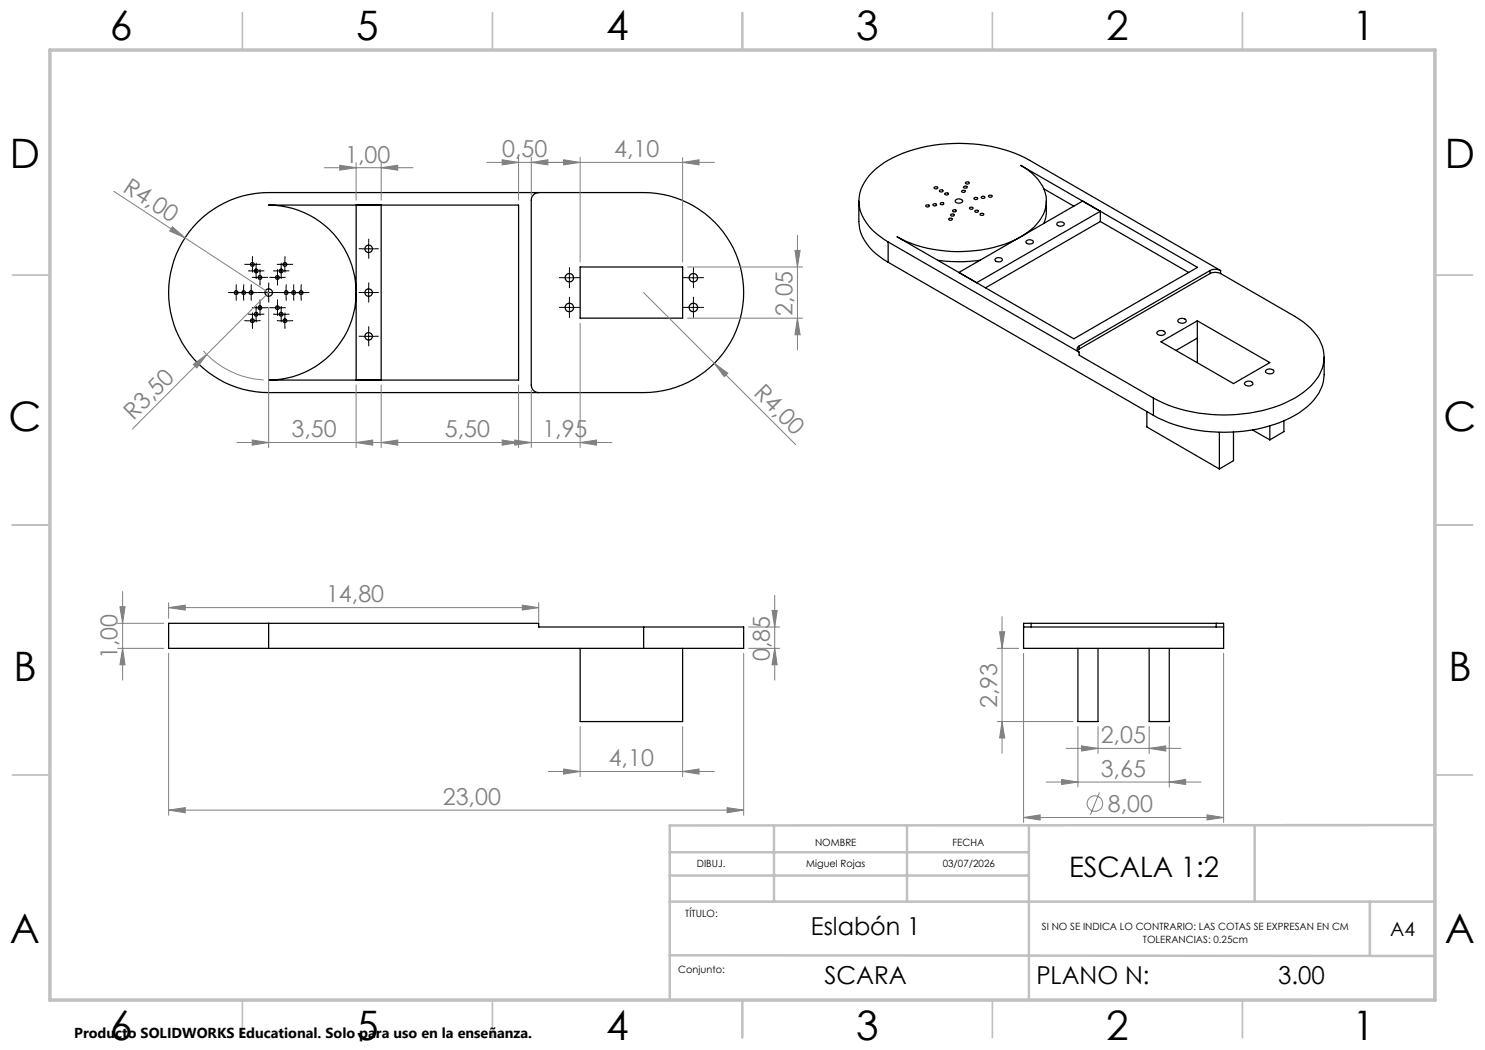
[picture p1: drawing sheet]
<svg xmlns="http://www.w3.org/2000/svg" width="297mm" height="210mm" viewBox="0 0 297 210" stroke-linecap="round" stroke-linejoin="round" font-family="sans-serif">
<g fill="none" stroke="#c0c0c0" stroke-width=".35">
<path d="M48.5 2.5v7.5M98.5 2.5v7.5M148.5 2.5v7.5M198.5 2.5v7.5M248.5 2.5v7.5M2.5 55h7.5M287 55h7.5M2.5 105h7.5M287 105h7.5M2.5 155h7.5M287 155h7.5M48.5 200v7.5"/>
<path d="M98.5 200v7.5M148.5 200v7.5M198.5 200v7.5M248.5 200v7.5"/>
</g>
<path d="M133.9 175.1h71.9M133.9 170.5h71.9M154.8 165.1v15.2M181.4 165.1v15.2M205.8 165.1v34.9M250.9 165.1v15.2M287 165l-153.1 .1v34.9M133.9 191.1l153.1 .1M133.9 180.3h153.1M274 180.3v10.9" fill="none" stroke="#c0c0c0" stroke-width=".5"/>
<path d="M10 10h277v190h-277z" fill="none" stroke="#c0c0c0" stroke-width=".7"/>
<g fill="none" stroke="#000" stroke-width=".25">
<path d="M107.7 38.5a1.51 1.51 0 0 0-1.4 1.5v37a1.45 1.45 0 0 0 1.4 1.5M186.8 37.5a.39 .39 0 0 1 .4-.2 .39 .39 0 0 1 .3 .3 .39 .39 0 0 1-.4 .2 .39 .39 0 0 1-.3-.3zM187.9 38.1a.4 .4 0 0 1 .4-.1 .4 .4 0 0 1 .3 .3 .4 .4 0 0 1-.4 .1 .4 .4 0 0 1-.3-.3zM188.9 38.7a.4 .4 0 0 1 .5-.1 .4 .4 0 0 1 .3 .3 .4 .4 0 0 1-.5 .1 .4 .4 0 0 1-.3-.3zM191.2 40a.82 .82 0 0 1 1.3 .3 .95 .95 0 0 1-1.5-.1zM192.3 38.2a.39 .39 0 0 1 .4-.2 .39 .39 0 0 1 .3 .3 .39 .39 0 0 1-.4 .2 .39 .39 0 0 1-.3-.3zM192.7 37.4a.4 .4 0 0 1 .4-.2 .4 .4 0 0 1 .3 .3 .4 .4 0 0 1-.4 .2 .4 .4 0 0 1-.3-.3zM193.1 36.5a.4 .4 0 0 1 .4-.1 .4 .4 0 0 1 .3 .3 .4 .4 0 0 1-.4 .1 .4 .4 0 0 1-.3-.3zM194.8 39.6a.4 .4 0 0 1 .4-.1 .4 .4 0 0 1 .3 .3 .4 .4 0 0 1-.4 .1 .4 .4 0 0 1-.3-.3zM196.3 39.4a.39 .39 0 0 1 .4-.2 .39 .39 0 0 1 .3 .3 .39 .39 0 0 1-.4 .2 .39 .39 0 0 1-.3-.3zM197.7 39.1a.38 .38 0 0 1 .4-.1 .38 .38 0 0 1 .3 .3 .37 .37 0 0 1-.4 .2 .37 .37 0 0 1-.3-.4zM208.8 37.8l6 3.4"/>
<path d="M39.6 44.4a20 20 0 0 1 14.1-5.9h75a20 20 0 0 1 20 20 20 20 0 0 1-20 20h-75a20 20 0 0 1-18.5-12.3 20 20 0 0 1 4.4-21.8zM53.7 41h50v35h-50a17.5 17.5 0 0 0 17.5-17.5 17.5 17.5 0 0 0-17.5-17.5zM71.2 41v35M76.2 41v35M116 53.4h20.5v10.2h-20.5zM171.8 40.2v4.1a9.6 9.6 0 0 0 4.9 7.6l.9 .5M177.6 48.4a11.2 11.2 0 0 1-5.7-6.7 8.5 8.5 0 0 1 4-8.5 27.6 27.6 0 0 1 17.2-4.5 28.4 28.4 0 0 1 12.8 3.4l38.2 22M177.6 48.4v4M177.6 48.4l38.2 22M177.6 52.4l53.1 30.7M179.4 47.4a27.2 27.2 0 0 0 25.2-.3 8.9 8.9 0 0 0 4.7-6.4 7.6 7.6 0 0 0-3.5-6.6l-1.6-1 35.3 20.4-24.7 14.3zM185.2 41l.6 .1a.34 .34 0 0 1-.3 .3 .34 .34 0 0 1-.3-.3z"/>
<path d="M186.7 40.8l.6 .1a.34 .34 0 0 1-.3 .3 .34 .34 0 0 1-.4-.3zM187.5 52.1a31.8 31.8 0 0 0 8.5 0M188.1 40.7a.36 .36 0 0 1 .4-.2 .36 .36 0 0 1 .2 .3 .36 .36 0 0 1-.4 .2 .36 .36 0 0 1-.2-.3zM189.8 43.7l.5-.1 .2 .2a.36 .36 0 0 1-.4 .3 .36 .36 0 0 1-.3-.3zM190.1 42.9a.4 .4 0 0 1 .5-.1 .4 .4 0 0 1 .3 .3 .4 .4 0 0 1-.5 .1 .4 .4 0 0 1-.3-.3zM190.5 42.1a.4 .4 0 0 1 .4-.2 .4 .4 0 0 1 .3 .4 .4 .4 0 0 1-.4 .1 .4 .4 0 0 1-.3-.3zM191.8 54.5l24.7-14.3 3.6 2.1-24.8 14.2zM193.9 41.5a.37 .37 0 0 1 .4-.1 .37 .37 0 0 1 .3 .3 .37 .37 0 0 1-.4 .2 .37 .37 0 0 1-.3-.4zM195 42.2a.32 .32 0 0 1 .4-.2 .32 .32 0 0 1 .2 .4l-.4 .1zM196 42.8a.4 .4 0 0 1 .4-.2 .4 .4 0 0 1 .3 .4 .4 .4 0 0 1-.4 .1 .4 .4 0 0 1-.3-.3zM199.1 51.7a.8 .8 0 0 1 1.3 .4 .84 .84 0 0 1-1.4-.3zM205.2 48.3a.89 .89 0 0 1 1.5 .1 .87 .87 0 0 1-1.5 0z"/>
<path d="M209.3 40.2a9 9 0 0 1-.5 4.5M211.5 44.5a.79 .79 0 0 1 1.3 .4 .93 .93 0 0 1-1.5-.1zM220.1 44.3l17.6 10.2M220.1 42.3v2M220.1 44.3l-23 13.3M242 54.7a2.39 2.39 0 0 1 2.1 0M242 54.1a2.39 2.39 0 0 1 2.1 0M242 54.7l-26.2 15.1M242 54.1l-26.2 15.1M242 54.1v.6M244.1 54.7l14.9 8.6a11.2 11.2 0 0 1 5.7 6.6 7.9 7.9 0 0 1-3.3 7.9 23.2 23.2 0 0 1-12.7 5 30.2 30.2 0 0 1-18-3.2M244.1 54.1v.6"/>
<path d="M215.8 69.8l-.3 .3M215.8 69.2a.66 .66 0 0 0-.4 .6 .66 .66 0 0 0 .4 .6M215.8 70.4v.6l14.9 8.6M215.8 69.2v.6M230.7 79.6v3.5M231.4 66.4a.96 .96 0 0 1 1.6 .3 1.02 1.02 0 0 1-1.6-.1zM232.2 68.4l7.3-4.2 14.5 8.3-7.3 4.2zM235.8 63.8a.94 .94 0 0 1 1.4 .5 1.02 1.02 0 0 1-1.7-.2zM239.5 64.2v8.3M239.5 67.6l-4.3 2.5M249.1 76.4a.9 .9 0 0 1 1.5 .4 1.02 1.02 0 0 1-1.7-.1zM253.2 74.1a.96 .96 0 0 1 1.6 .3 1.02 1.02 0 0 1-1.7-.1z"/>
<path d="M264.8 71.4a15.3 15.3 0 0 1-.4 5.8 12.8 12.8 0 0 1-7.4 6.9 32 32 0 0 1-25.4-.5l-.9-.5M229.4 82.3v3.1l14.5 8.4M243.9 86.5v7.3M246.7 86.4v5.7l-2.8 1.7M250.5 86l3.5 2M254 85.2v2.8M256.8 84.2v2.1l-2.8 1.7M53.7 124.7h-20v5h20M53.7 124.7v5M53.7 124.7h54v.7h21M53.7 129.7h75M116 129.7v14.6h20.5v-14.6"/>
<path d="M128.7 125.4h20v4.3h-20M128.7 125.4v4.3M204.7 125.4h40M206.2 124.7h-1.5v5h40v-5h-1.5M206.2 124.7h37M206.2 124.7v.7M215.6 129.7v14.6h4v-14.6M229.8 129.7v14.6h4.1v-14.6M243.2 124.7v.7"/>
<circle cx="47.2" cy="58.5" r=".39"/>
<circle cx="48.7" cy="58.5" r=".38"/>
<circle cx="50.2" cy="58.5" r=".39"/>
<circle cx="50.5" cy="52.9" r=".38"/>
<circle cx="51.2" cy="54.2" r=".37"/>
<circle cx="52" cy="55.5" r=".37"/>
<circle cx="53.7" cy="58.5" r=".75"/>
<circle cx="55.5" cy="55.5" r=".38"/>
<circle cx="56.2" cy="54.2" r=".38"/>
<circle cx="57" cy="52.9" r=".37"/>
<circle cx="57.2" cy="58.5" r=".38"/>
<circle cx="58.7" cy="58.5" r=".39"/>
<circle cx="60.2" cy="58.5" r=".38"/>
<circle cx="73.7" cy="49.8" r=".74"/>
<circle cx="73.7" cy="58.5" r=".74"/>
<circle cx="113.9" cy="55.6" r=".85"/>
<circle cx="138.7" cy="55.6" r=".85"/>
<circle cx="50.5" cy="64.2" r=".38"/>
<circle cx="51.2" cy="62.8" r=".37"/>
<circle cx="52" cy="61.5" r=".37"/>
<circle cx="55.5" cy="61.5" r=".38"/>
<circle cx="56.2" cy="62.8" r=".38"/>
<circle cx="57" cy="64.1" r=".37"/>
<circle cx="73.7" cy="67.3" r=".74"/>
<circle cx="113.9" cy="61.5" r=".86"/>
<circle cx="138.7" cy="61.5" r=".86"/>
</g>
<g fill="none" stroke="#808080" stroke-width=".2">
<path d="M22.8 38.3l14.2 9.3M64.9 33.5h17.7M67.9 33l3.3 .5-3.3 .5zM71.2 32.6v7.4M76.2 33.5l3.4-.5v1zM76.2 32.6v7.4M97.4 32.5h45.5M100.4 32l3.3 .5-3.3 .5zM103.7 31.5v8.5M106.3 32.5l3.3-.5v1zM106.3 31.5v7.5M112.7 32l3.3 .5-3.3 .5z"/>
<path d="M116 31.5v20.9M136.5 32.5l3.3-.5v1zM136.5 31.5v20.9M34.5 45.4l2.5 2.2-3.1-1.4zM37 47.6l16.7 10.9-12.4 12.4M128.7 58.5l14.2 14.2M137.5 53.4h23M159 50.1h1l-.5 3.3zM159.5 47.1v22.9M38.7 72.9l2.6-2-1.9 2.7zM40.7 70.2a17.4 17.4 0 0 0 12 5.8M41.3 70.9l-14.8 14.9"/>
<path d="M53.7 61.5v28M71.2 77v12.5M76.2 77v12.5M103.7 77v12.5M106.3 78v11.5M116 64.7v24.8M137.5 63.6h23M142.9 72.7l2.7 1.9-.7 .7zM142.9 72.7l16.2 16.2M159.5 63.6l.5 3.3h-1zM47.4 88.5h75M50.4 88l3.3 .5-3.3 .5z"/>
<path d="M71.2 88.5l3.3-.5v1zM76.2 88.5l3.4-.5v1zM100.4 88l3.3 .5-3.3 .5zM102.9 88l3.4 .5-3.4 .5zM116 88.5l3.3-.5v1zM24.5 118.3v17.7M154.9 119.1v16.9M23.5 129.7h9.2M23.5 124.7h9.2M24 121.3h1l-.5 3.4zM24.5 129.7l.5 3.3h-1zM33.7 121.5l3.3-.5v1z"/>
<path d="M33.7 120.5v3.1M33.7 130.7v32.3M33.7 121.5h74M104.5 121l3.2 .5-3.2 .5zM107.7 120.5v3.9M148.7 130.7v32.3M149.7 129.7h6.2M149.7 125.4h6.2M154.4 122.1h1l-.5 3.3zM154.9 129.7l.5 3.3h-1zM199.4 129.7h4.3M199.9 126.4h1l-.5 3.3z"/>
<path d="M200.4 123.3v27.4M204.7 130.7v33.8M244.7 130.7v33.8M109.7 154.3h33.2M112.7 153.8l3.3 .5-3.3 .5zM116 145.3v10M136.5 154.3l3.3-.5v1zM136.5 145.3v10M199.4 144.3h15.2M200.4 144.3l.5 3.3h-1zM209.2 156.4h31M212.3 155.9l3.3 .5-3.3 .5z"/>
<path d="M213.3 149.7h22.9M215.6 145.3v12.1M216.3 149.2l3.3 .5-3.3 .5zM219.6 145.3v5.4M219.9 158.5l-1.8 4.4M229.8 149.7l3.4-.5v1zM229.8 145.3v5.4M233.9 156.4l3.2-.5v1zM233.9 145.3v12.1M33.7 162l3.3-.5v1.1zM33.7 162h115M145.4 161.5l3.3 .5-3.3 .6z"/>
<path d="M204.7 163.5l3.3-.5v1zM204.7 163.5h40M241.4 163l3.3 .5-3.3 .5z"/>
<circle cx="219" cy="160.7" r="1.55"/>
</g>
<g fill="none" stroke="#000" stroke-width=".2" stroke-dasharray="15.2 1.3 1.3 1.3" stroke-linecap="butt">
<path d="M46 58.5h-.4M47.2 57.3v-.4M47.2 59.8v.3M47.5 58.5h-.4M48.5 58.5h.4M48.7 57.3v-.4M48.7 59.8v.3M49 58.5h-.4M49.2 52.9h-.3M50 58.5h.4M50 54.2h-.4M50.2 57.3v-.4"/>
<path d="M50.2 59.8v.3M50.5 51.6v-.4M50.5 54.1v.4M50.7 55.5h-.3M51.2 52.9v-.4M51.2 55.4v.4M51.5 58.5h.4M51.7 52.9h.4M52 54.2v-.4M52 56.7v.4M52.5 58.5h-.8M52.5 54.2h.4"/>
<path d="M53.2 55.5h.4M53.7 57.3v-.8M53.7 59.8v.7M54.2 55.5h-.3M55 58.5h.7M55 54.2h-.4M55.5 54.2v-.4M55.5 56.7v.4M55.7 52.9h-.3M56 58.5h-.4M56.2 52.9v-.4M56.2 55.4v.4"/>
<path d="M56.7 55.5h.4M57 51.6v-.4M57 54.1v.4M57.2 57.3v-.4M57.2 59.8v.3M57.5 58.5h-.4M57.5 54.2h.4M58.2 52.9h.4M58.5 58.5h.4M58.7 57.3v-.4M58.7 59.8v.3M59 58.5h-.4"/>
<path d="M60 58.5h.4M60.2 57.3v-.4M60.2 59.8v.3M61.5 58.5h.4M72.5 58.5h-.8M72.5 49.8h-.8M73.7 57.3v-.8M73.7 59.8v.7M73.7 48.5v-.7M73.7 51v.8M75 58.5h.7M75 49.8h.7"/>
<path d="M112.6 55.5h-.8M113.9 54.3v-.9M113.9 56.8v.8M115.1 55.5h.9M137.4 55.5h-.8M138.7 54.3v-.9M138.7 56.8v.8M139.9 55.5h.9M49.2 64.1h-.3M50 62.8h-.4M50.5 62.9v-.4M50.5 65.4v.4"/>
<path d="M50.7 61.5h-.3M51.2 61.6v-.4M51.2 64.1v.4M51.7 64.1h.4M52 60.3v-.4M52 62.8v.4M52.5 62.8h.4M53.2 61.5h.4M54.2 61.5h-.3M55 62.8h-.4M55.5 60.3v-.4M55.5 62.8v.4"/>
<path d="M55.7 64.1h-.3M56.2 61.6v-.4M56.2 64.1v.4M56.7 61.5h.4M57 62.9v-.4M57 65.4v.4M57.5 62.8h.4M58.2 64.1h.4M72.5 67.3h-.8M73.7 66v-.7M73.7 68.5v.8M75 67.3h.7"/>
<path d="M112.6 61.5h-.8M113.9 60.2v-.8M113.9 62.7v.9M115.1 61.5h.9M137.4 61.5h-.8M138.7 60.2v-.8M138.7 62.7v.9M139.9 61.5h.9"/>
</g>
<g fill="none" stroke="#000" stroke-width=".2">
<path d="M46 58.5h5.5M47.2 57.3v2.5M48.7 57.3v2.5M49.2 52.9h2.5M50 54.2h2.5M50.2 57.3v2.5M50.5 51.6v2.5M50.7 55.5h2.5M51.2 52.9v2.5M52 54.2v2.6M52.5 58.5h2.5M53.7 57.3v2.5"/>
<path d="M54.2 55.5h2.5M55 54.2h2.5M55.5 54.2v2.6M55.7 52.9h2.5M56 58.5h5.5M56.2 52.9v2.5M57 51.6v2.5M57.2 57.3v2.5M58.7 57.3v2.5M60.2 57.3v2.5M72.5 58.5h2.5M72.5 49.8h2.5"/>
<path d="M73.7 48.5v2.5M73.7 57.3v2.5M112.6 55.6h2.5M113.9 54.3v2.5M137.4 55.6h2.5M138.7 54.3v2.5M49.2 64.2h2.5M50 62.9h2.5M50.5 62.9v2.5M50.7 61.6h2.5M51.2 61.6v2.5M52 60.3v2.5"/>
<path d="M54.2 61.6h2.5M55 62.9h2.5M55.5 60.3v2.5M55.7 64.2h2.5M56.2 61.6v2.5M57 62.9v2.5M72.5 67.3h2.5M73.7 66v2.5M112.6 61.5h2.5M113.9 60.2v2.6M137.4 61.5h2.5M138.7 60.2v2.6"/>
</g>
<g fill="#808080">
<path d="M34.5 45.4l2.5 2.2-3.1-1.4z"/>
<path d="M38.7 72.9l2.6-2-1.9 2.7z"/>
<path d="M142.9 72.7l2.7 1.9-.7 .7z"/>
<path d="M76.2 33.5l3.4-.5v1zM67.9 33l3.3 .5-3.3 .5z"/>
<path d="M112.7 153.8l3.3 .5-3.3 .5zM136.5 154.3l3.3-.5v1zM33.7 162l3.3-.5v1.1zM145.4 161.5l3.3 .5-3.3 .6zM33.7 121.5l3.3-.5v1zM104.5 121l3.2 .5-3.2 .5zM212.3 155.9l3.3 .5-3.3 .5zM233.9 156.4l3.2-.5v1zM216.3 149.2l3.3 .5-3.3 .5zM229.8 149.7l3.4-.5v1zM204.7 163.5l3.3-.5v1zM241.4 163l3.3 .5-3.3 .5zM50.4 88l3.3 .5-3.3 .5zM71.2 88.5l3.3-.5v1zM76.2 88.5l3.4-.5v1zM100.4 88l3.3 .5-3.3 .5zM100.4 32l3.3 .5-3.3 .5zM106.3 32.5l3.3-.5v1zM102.9 88l3.4 .5-3.4 .5zM116 88.5l3.3-.5v1z"/>
<path d="M136.5 32.5l3.3-.5v1zM112.7 32l3.3 .5-3.3 .5z"/>
<path d="M200.4 144.3l.5 3.3h-1zM199.9 126.4h1l-.5 3.3zM159.5 63.6l.5 3.3h-1zM159 50.1h1l-.5 3.3z"/>
<path d="M24 121.3h1l-.5 3.4zM24.5 129.7l.5 3.3h-1zM154.4 122.1h1l-.5 3.3zM154.9 129.7l.5 3.3h-1z"/>
</g>
<g font-size="8.1">
<text x="22" y="8">6</text>
<text x="71.2" y="8">5</text>
<text x="121.2" y="8">4</text>
<text x="171.2" y="8">3</text>
<text x="221.2" y="8">2</text>
<text x="270.5" y="8">1</text>
<text x="2" y="33.6">D</text>
<text x="289" y="33.6">D</text>
<text x="1.7" y="86.1">C</text>
<text x="288.7" y="86.1">C</text>
<text x="2.7" y="136.1">B</text>
<text x="289.7" y="136.1">B</text>
<text x="2" y="188.6">A</text>
<text x="289" y="188.6">A</text>
<text x="22" y="208">6</text>
<text x="71.2" y="208">5</text>
<text x="121.2" y="208">4</text>
<text x="171.2" y="208">3</text>
<text x="221.2" y="208">2</text>
<text x="270.5" y="208">1</text>
</g>
<text font-size="5.6" x="213.8" y="175.5">ESCALA 1:2</text>
<g font-size="4.9">
<text x="162.2" y="187">Eslabón 1</text>
<text x="164.9" y="196.8">SCARA</text>
<text x="207.3" y="196.8">PLANO N:</text>
<text x="255.6" y="196.8">3.00</text>
</g>
<g font-size="4.7" fill="#808080">
<text x="69" y="32.5">1,00</text>
<text x="100.4" y="31.4">0,50</text>
<text x="122.8" y="31.4">4,10</text>
<text x="24.4" y="38.1" transform="rotate(33 24.4 38.1)">R4,00</text>
<text x="158.5" y="63.2" transform="rotate(-90 158.5 63.2)">2,05</text>
<text x="150.6" y="78.9" transform="rotate(45 150.6 78.9)">R4,00</text>
<text x="26.7" y="84.1" transform="rotate(-45 26.7 84.1)">R3,50</text>
<text x="58.3" y="87.5">3,50</text>
<text x="89" y="87.5">5,50</text>
<text x="108.5" y="87.5">1,95</text>
<text x="65.2" y="120.5">14,80</text>
<text x="23.5" y="131.8" transform="rotate(-90 23.5 131.8)">1,00</text>
<text x="153.9" y="132.3" transform="rotate(-90 153.9 132.3)">0,85</text>
<text x="199.4" y="141.6" transform="rotate(-90 199.4 141.6)">2,93</text>
<text x="220.1" y="148.7">2,05</text>
<text x="121.7" y="153.3">4,10</text>
<text x="220.1" y="155.4">3,65</text>
<text x="88.6" y="161">23,00</text>
<text x="221.6" y="162.4">8,00</text>
</g>
<text font-size="3.9" x="278" y="187.2">A4</text>
<text font-size="2.9" x="14.9" y="207.6">Producto SOLIDWORKS Educational. Solo para uso en la enseñanza.</text>
<g font-size="2">
<text x="139.4" y="173.3">DIBUJ.</text>
<text x="161.2" y="173.3">Miguel Rojas</text>
<text x="163" y="169.1">NOMBRE</text>
<text x="188.5" y="173.3">03/07/2026</text>
<text x="190.5" y="169.1">FECHA</text>
<text x="137" y="183.5">TÍTULO:</text>
<text x="208.4" y="186.1">SI NO SE INDICA LO CONTRARIO: LAS COTAS SE EXPRESAN EN CM</text>
<text x="228.6" y="188.6">TOLERANCIAS: 0.25cm</text>
<text x="135.7" y="194.5">Conjunto:</text>
</g>
</svg>
